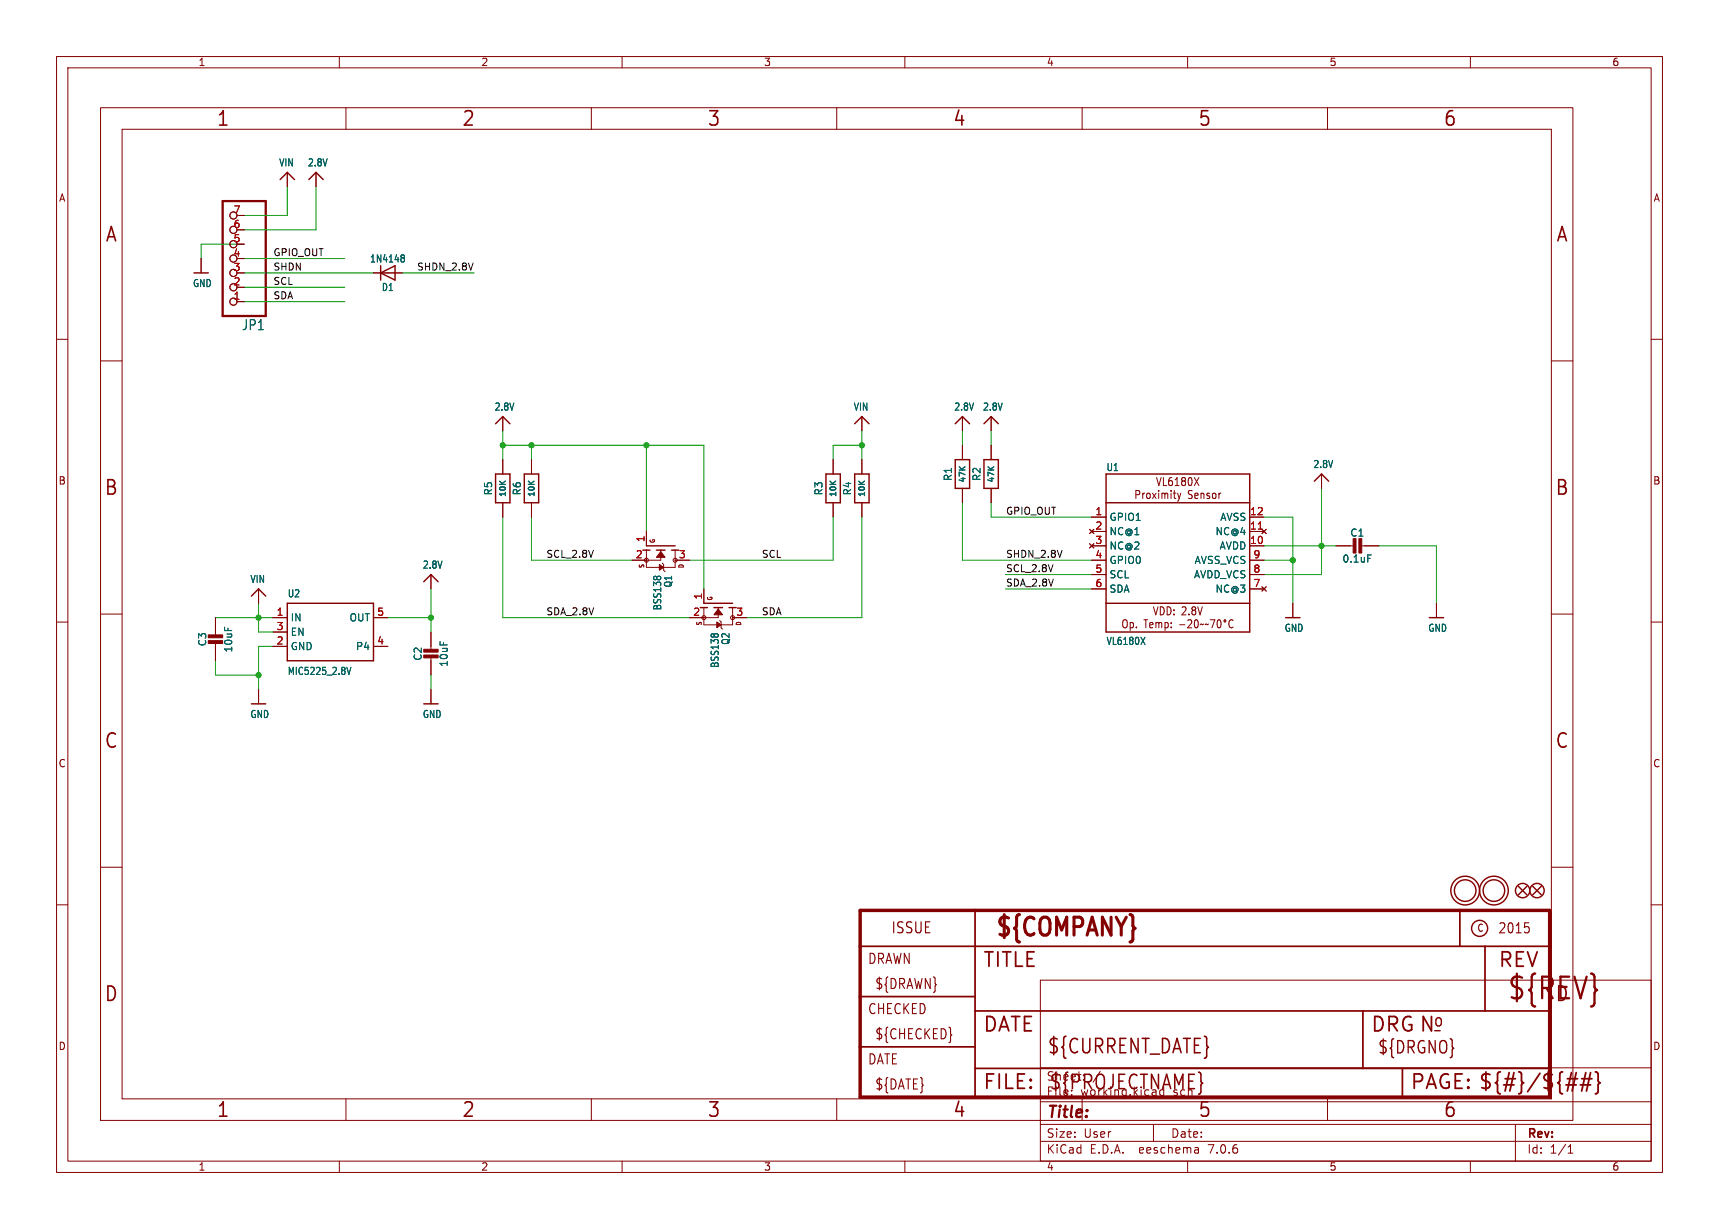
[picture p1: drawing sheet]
<svg xmlns="http://www.w3.org/2000/svg" width="304mm" height="217mm" viewBox="0 0 304 217" stroke-linecap="round" stroke-linejoin="round" font-family="sans-serif">
<g fill="none" stroke="#840000" stroke-width=".18">
<path d="M10 10h284v197.3h-284zM12 12h280v193.3h-280zM17.8 19h260.3v179.1h-260.3zM60 10v2M61.2 19v3.9M104.6 19v3.9M110 10v2M148 19v3.9M160 10v2M191.3 19v3.9M210 10v2M234.7 19v3.9"/>
<path d="M260 10v2M21.6 22.9h252.7v171.4h-252.7zM41.9 38.1h1.3M50.8 30.5v2.5M55.9 30.5v2.5M10 60h2M35.6 45.7v2.6M41.9 48.3h1.3M41.9 53.3h1.3M41.9 50.8h1.3M41.9 45.7h1.3M41.9 43.2h1.3"/>
<path d="M41.9 40.6h1.3M66 48.3h5.1M292 60h2M17.8 63.8h3.8M88.9 73.7v2.5M152.4 73.7v2.5M170.2 73.7v2.5M170.2 78.7v2.6M175.3 73.7v2.5M175.3 78.7v2.6M274.3 63.8h3.8M88.9 81.3v2.5"/>
<path d="M88.9 88.9v2.5M94 81.3v2.5M94 88.9v2.5M114.3 97.3v3h5.1v-3M114.3 94v2.5M116.8 97.3v1.8h-5M117.1 99.6l.2 .2v1l.3 .3M119.4 99.1h2.5M147.3 81.3v2.5M147.3 88.9v2.5M152.4 81.3v2.5M152.4 88.9v2.5"/>
<path d="M170.2 86.4v2.5M175.3 86.4v2.5M192.7 93.6l.7 .8M192.7 96.1l.7 .8M193 96.5h2.6M193 99.1h2.6M193 91.4h2.6M193 94h2.6M193.4 93.6l-.7 .8M193.4 96.1l-.7 .8M200.9 87.5l.5-.1 .1-.2-.1-.4-.5-.1v1.5M202.1 87.2v1"/>
<path d="M202.4 87.2l-.2 .1-.1 .2M202.9 87.3l.3-.1 .2 .3v.4l-.2 .3-.3-.1-.1-.2zM203.8 87.2l.6 1M204.4 87.2l-.6 1M204.5 84.4l.4 1.5 .4-1.5M204.9 86.7v.2M204.9 87.2v1M205.5 87.3l.3-.1 .2 .2M205.5 87.2v1M205.7 84.4v1.5h.6M206 87.4l.1-.2 .3 .1 .1 .9M206 87.4v.8"/>
<path d="M207.1 86.7v.2M207.1 87.2v1M207.2 84.4a.51 .51 0 0 0-.6 .7l.2 .7 .3 .1 .2-.2v-.4l-.1-.2-.3-.1-.3 .3M207.5 87.2h.4M207.6 86.7v1.3l.3 .2M207.8 85.9h.7M207.8 84.8l.3-.4v1.5M208.2 87.2l.3 1M208.5 88.2l-.3 .4M208.8 87.2l-.3 1M209.2 85.1l-.3 .2v.3l.3 .3h.2l.2-.3v-.4l-.2-.1M209.2 85.1l-.3-.3 .3-.4 .3 .1 .1 .2-.2 .4"/>
<path d="M209.2 85.1h.2M210.3 84.5l.1-.1a.81 .81 0 0 1 0 1.5 1.06 1.06 0 0 1-.1-1.4zM210.8 86.8l-.4-.1-.3 .3 .1 .3 .6 .3v.4l-.2 .2-.5-.1M211.2 84.4l.8 1.5M211.3 87.7l.5-.2v-.2l-.4-.1-.1 .2v.7h.5M212 84.4l-.8 1.5M212.4 87.3l.1-.1 .3 .1 .1 .9M212.4 87.2v1M213.9 87.3l-.3-.1-.2 .2 .1 .2 .4 .1M213.9 88l-.2 .2-.3-.1M214.4 88l.2 .2 .4-.2M215.5 87.2v1"/>
<path d="M221 96.5h2.5M221 99.1h2.5M221 91.4h2.5M221 94h2.5M223.1 93.6l.8 .8M223.9 93.6l-.8 .8M233.7 83.8v2.6M236.2 96.5h3.3M240.5 96.5h3.3M10 110h2M17.8 108.6h3.8M38.1 109.2v3.3"/>
<path d="M38.1 113.5v3.3M45.7 104.1v2.6M48.3 109.2h2.5M48.3 114.3h2.5M48.3 111.8h2.5M66 109.2h2.6M66 114.3h2.6M76.2 101.6v2.5M76.2 111.8v3.3M76.2 116.1v3.3M124.5 107.4v3.1h5v-3.1M124.5 104.1v2.6"/>
<path d="M127 107.4v1.8h-5.1M127.3 109.7l.2 .3v1l.3 .3M129.5 109.2h2.6M193 101.6h2.6M193 104.1h2.6M198.7 109.7h.5a1.01 1.01 0 0 1-.2 1.3l-.3-.1a1.15 1.15 0 0 1 0-1.2zM199.8 110.1h.4l.2 .2-.1 .6h-.5M199.8 110.1v1.4M200.9 110.9v.1M202.3 109.6h.7M202.6 109.6v1.4M203.3 110.5l.6-.1-.1-.3h-.3l-.2 .2 .1 .6h.4"/>
<path d="M204 107.3l.4 1.4 .4-1.4M204.4 110.2l.3-.1 .2 .2M204.4 110.1v.9M204.9 110.3l.2-.2h.3v.9M204.9 110.3v.7M205.2 107.3a.75 .75 0 0 1 .7 .5 .75 .75 0 0 1-.3 .9h-.4zM206 110.1h.4l.2 .2-.1 .6h-.5M206 110.1v1.4M207.1 108.1l-.3-.7-.4-.1v1.4h.4M207.6 107.8v.2M209 107.4l.5-.1 .2 .4-.7 1M211 107.9l-.2-.3 .2-.3 .3 .1 .1 .2-.2 .3"/>
<path d="M211 107.9h.2M211 107.9l-.2 .1M211.2 107.9l.2 .1M211.8 107.3l.4 1.4 .4-1.4M212.8 110.3l-.1 .1M213.7 110.3l-.2 .2-.2-.2-.2 .2M214 109.6h.8l-.5 1.4M215.4 109.7l.1-.1a.81 .81 0 0 1 0 1.4 1.06 1.06 0 0 1-.1-1.3zM218 109.7a.41 .41 0 0 0-.7 .2l.1 .9a.38 .38 0 0 0 .6 .1M221 101.6h2.5M221 104.1h2.5M223.1 103.8l.8 .7"/>
<path d="M223.9 103.8l-.8 .7M228.6 106.7v2.5M254 106.7v2.5M274.3 108.6h3.8M292 110h2M45.7 121.9v2.6M76.2 121.9v2.6M10 160h2M17.8 153.4h3.8M274.3 153.4h3.8M292 160h2M184 173.3h108v32h-108z"/>
<path d="M61.2 194.3v3.8M104.6 194.3v3.8M148 194.3v3.8M184 198.8h108M184 194.8h108M184 188.8h108M191.3 194.3v3.8M204 198.8v3M234.7 194.3v3.8M268 198.8v6.5M60 205.3v2M110 205.3v2"/>
<path d="M160 205.3v2M184 201.8h108M210 205.3v2M211.8 203l.1 .9M211.9 203.8l-.1 .1M211.9 203.3h-.1M260 205.3v2M277.3 203.9h.8M277.3 202.8l.4-.4v1.5"/>
<circle cx="41.3" cy="38.1" r=".63"/>
<circle cx="41.3" cy="48.3" r=".63"/>
<circle cx="41.3" cy="53.3" r=".63"/>
<circle cx="41.3" cy="50.8" r=".63"/>
<circle cx="41.3" cy="40.6" r=".63"/>
<circle cx="41.3" cy="43.2" r=".63"/>
<circle cx="41.3" cy="45.7" r=".63"/>
<circle cx="114.3" cy="99.1" r=".36"/>
<circle cx="119.4" cy="99.1" r=".36"/>
<circle cx="124.5" cy="109.2" r=".36"/>
<circle cx="129.5" cy="109.2" r=".36"/>
<circle cx="216.6" cy="109.8" r=".19"/>
</g>
<g fill="none" stroke="#840000" stroke-width=".25">
<path d="M49.5 31.7l1.3-1.2 1.3 1.2M54.6 31.7l1.3-1.2 1.2 1.2M34.3 48.3h2.5M67.3 48.3l2.5-1.3v2.5zM67.3 47v2.5M87.6 74.9l1.3-1.2 1.3 1.2M151.1 74.9l1.3-1.2 1.3 1.2M168.9 74.9l1.3-1.2 1.2 1.2M174 74.9l1.3-1.2 1.2 1.2M87.6 83.8h2.6v5.1h-2.6zM92.7 83.8h2.5v5.1h-2.5zM113.7 97.3h1.2"/>
<path d="M114.3 96.5h5.1M116.1 97.3h1.5M118.7 97.3h1.3M146 83.8h2.6v5.1h-2.6zM151.1 83.8h2.6v5.1h-2.6zM168.9 81.3h2.5v5.1h-2.5zM174 81.3h2.5v5.1h-2.5zM195.6 88.9h25.4M195.6 83.8h25.4v28h-25.4zM232.4 85.1l1.3-1.3 1.2 1.3M44.4 105.4l1.3-1.3 1.3 1.3M50.8 106.7h15.2v10.1h-15.2z"/>
<path d="M74.9 102.9l1.3-1.3 1.3 1.3M123.8 107.4h1.3M124.5 106.7h5M126.2 107.4h1.6M128.9 107.4h1.3M195.6 106.7h25.4M227.3 109.2h2.6M252.7 109.2h2.6M44.4 124.5h2.6M74.9 124.5h2.6M268.5 156.7l1.5 1.5M270 156.7l-1.5 1.5"/>
<path d="M271 156.7l1.5 1.5M272.5 156.7l-1.5 1.5"/>
<circle cx="259.1" cy="157.5" r="2.54"/>
<circle cx="259.1" cy="157.5" r="1.9"/>
<circle cx="264.2" cy="157.5" r="2.54"/>
<circle cx="264.2" cy="157.5" r="1.9"/>
<circle cx="269.2" cy="157.5" r="1.27"/>
<circle cx="271.8" cy="157.5" r="1.27"/>
<circle cx="261.6" cy="164.2" r="1.42"/>
</g>
<path d="M71.1 45.1h.2l.2 .2-.2 .3M71.1 45.6h.2M71.3 45.6l.2 .1v.4l-.2 .2h-.2M241.9 98.1h.6M61.3 118l.4 1.3 .3-1.3M115.6 102l.2-.1 .3 .1M116.2 102l.2-.1 .4 .1M125.8 112.2l.2-.1 .2 .1M126.3 112.2l.2-.1 .4 .1M201.7 112.7l.8 1.3M202.5 112.7l-.8 1.3" fill="none" stroke="#006464" stroke-width=".18"/>
<g fill="#840000" stroke="#840000" stroke-width=".18">
<path d="M74.9 115.8h2.6v.5h-2.6z"/>
<path d="M74.9 114.8h2.6v.5h-2.6z"/>
<path d="M239.3 95.2h.5v2.6h-.5z"/>
<path d="M240.3 95.2h.5v2.6h-.5z"/>
<path d="M116.8 97.5l.8 1.1h-1.5z"/>
<path d="M116.6 99.8l.7 .5-.7 .5z"/>
<path d="M36.8 113.3h2.6v.5h-2.6z"/>
<path d="M36.8 112.3h2.6v.5h-2.6z"/>
<path d="M127 107.7l.8 1h-1.6z"/>
<path d="M126.7 110l.8 .5-.8 .5z"/>
</g>
<path d="M152.1 161h121.9v33h-121.9z" fill="none" stroke="#840000" stroke-width=".61"/>
<path d="M152.1 176.2h20.3M152.1 167.3h121.9M172.4 161v33M172.4 178.8h101.6M241 178.8v10.1M258.1 161v6.3M262.6 167.3v11.5M152.1 185.1h20.3M172.4 188.9h101.6M248 188.9v5.1" fill="none" stroke="#840000" stroke-width=".3"/>
<path d="M276.9 191.8h1.8M277.1 190.8h1.9M278.7 189.7l-.7 3.2M279.4 191.8h1.9M279.7 190.8h1.8M280.4 189.7l-.7 3.2M281.3 189.7l-.8 3.2M282.1 189.5l.4 .2 .1 .2v1.2l.3 .4-.3 .3v1.2l-.1 .3-.4 .1" fill="none" stroke="#840000" stroke-width=".32"/>
<path d="M269.6 163.2h.7M270.3 163.9a.72 .72 0 0 1 0 .9v.1M168.2 182.9l.1 .1-.1 .1" fill="none" stroke="#840000" stroke-width=".19"/>
<path d="M222.5 93.6h.7" fill="none" stroke="#a90000" stroke-width=".18"/>
<path d="M39.4 35.6h7.6v20.3h-7.6z" fill="none" stroke="#840000" stroke-width=".41"/>
<g fill="none" stroke="#009600" stroke-width=".18">
<path d="M50.8 33v5.1h-7.6M55.9 33v7.6h-12.7M43.2 48.3h22.8M43.2 50.8h17.8M43.2 43.2h-7.6v2.5M43.2 45.7h17.8M43.2 53.3h17.8M71.1 48.3h12.7M88.9 78.7h35.6v25.4M88.9 76.2v5.1M94 78.7v2.6M114.3 78.7v15.3"/>
<path d="M152.4 78.7h-5.1v2.6M152.4 76.2v5.1M170.2 76.2v2.5M175.3 76.2v2.5M88.9 91.4v17.8h33M94 91.4v7.7h17.8M147.3 91.4v7.7h-25.4M152.4 91.4v17.8h-20.3M170.2 88.9v10.2h22.8M175.3 88.9v2.5h17.7M223.5 99.1h5.1M223.5 91.4h5.1v15.3"/>
<path d="M223.5 96.5h12.7M233.7 86.4v15.2h-10.2M243.8 96.5h10.2v10.2M38.1 109.2h10.2M38.1 116.8v2.6h7.6M45.7 106.7v5.1h2.6M48.3 114.3h-2.6v7.6M68.6 109.2h7.6M76.2 104.1v7.7M76.2 119.4v2.5M177.8 101.6h15.2M177.8 104.1h15.2"/>
</g>
<g fill="#009600" stroke="#009600" stroke-width=".18">
<circle cx="114.3" cy="78.7" r=".46"/>
<circle cx="152.4" cy="78.7" r=".46"/>
<circle cx="76.2" cy="109.2" r=".46"/>
<circle cx="45.7" cy="109.2" r=".46"/>
<circle cx="45.7" cy="119.4" r=".46"/>
<circle cx="88.9" cy="78.7" r=".46"/>
<circle cx="94" cy="78.7" r=".46"/>
<circle cx="228.6" cy="99.1" r=".46"/>
<circle cx="233.7" cy="96.5" r=".46"/>
</g>
<text font-size="5.3" fill="#840000" x="266.4" y="177.3">${REV}</text>
<text font-size="4.4" fill="#840000" x="175.7" y="166.3">${COMPANY}</text>
<g font-size="3.5" fill="#840000">
<text x="38.2" y="22.7">1</text>
<text x="81.6" y="22.7">2</text>
<text x="125" y="22.7">3</text>
<text x="168.4" y="22.7">4</text>
<text x="211.8" y="22.7">5</text>
<text x="255.1" y="22.7">6</text>
<text x="18.5" y="43.1">A</text>
<text x="275" y="43.1">A</text>
<text x="18.3" y="87.9">B</text>
<text x="274.9" y="87.9">B</text>
<text x="18.3" y="132.7">C</text>
<text x="274.9" y="132.7">C</text>
<text x="173.7" y="171.4">TITLE</text>
<text x="264.8" y="171.4">REV</text>
<text x="18.3" y="177.4">D</text>
<text x="274.9" y="177.4">D</text>
<text x="173.7" y="182.9">DATE</text>
<text x="242.3" y="182.9">DRG N</text>
<text x="185.1" y="186.7">${CURRENT_DATE}</text>
<text x="38.2" y="197.9">1</text>
<text x="81.6" y="197.9">2</text>
<text x="125" y="197.9">3</text>
<text x="168.4" y="197.9">4</text>
<text x="173.7" y="193">FILE:</text>
<text x="185.4" y="193">${PROJECTNAME}</text>
<text x="211.8" y="197.9">5</text>
<text x="249.3" y="193">PAGE: ${#}/${##}</text>
<text x="255.1" y="197.9">6</text>
</g>
<g font-size="3" fill="#840000">
<text x="253.4" y="181.9">o</text>
<text x="243.5" y="186.6">${DRGNO}</text>
</g>
<text font-size="2.8" fill="#840000" x="185" y="198.2">Title:</text>
<text font-size="2.7" fill="#840000" x="157.5" y="165.3">ISSUE</text>
<text font-size="2.5" fill="#006464" x="42.7" y="58.6">JP1</text>
<g font-size="2.5" fill="#840000">
<text x="264.8" y="165.3">2015</text>
<text x="153.4" y="170.7">DRAWN</text>
<text x="153.4" y="179.6">CHECKED</text>
<text x="154.6" y="175.2">${DRAWN}</text>
<text x="154.6" y="184">${CHECKED}</text>
<text x="153.4" y="188.5">DATE</text>
<text x="154.6" y="192.9">${DATE}</text>
</g>
<g font-size="2.1" fill="#840000">
<text x="185" y="191.3">Sheet:</text>
<text x="193.2" y="191.3">/</text>
<text x="185" y="194">File:</text>
<text x="191" y="194">working.kicad_sch</text>
<text x="185" y="201.4">Size:</text>
<text x="191.6" y="201.4">User</text>
<text x="207" y="201.4">Date:</text>
<text x="270" y="201.6">Rev:</text>
<text x="185" y="204.2">KiCad</text>
<text x="192.7" y="204.2">E.D.A.</text>
<text x="201.6" y="204.2">eeschema</text>
<text x="213.9" y="204.2">7.0.6</text>
<text x="270" y="204.2">Id:</text>
<text x="274" y="204.2">1/1</text>
</g>
<g font-size="2" fill="#840000">
<text x="214.4" y="87.3">Sensor</text>
<text x="207.4" y="110.2">Temp:</text>
</g>
<g font-size="1.8" fill="#840000">
<text x="35" y="11.9">1</text>
<text x="85" y="11.9">2</text>
<text x="135" y="11.9">3</text>
<text x="185" y="11.9">4</text>
<text x="235" y="11.9">5</text>
<text x="285" y="11.9">6</text>
<text x="10.3" y="35.9">A</text>
<text x="292.3" y="35.9">A</text>
<text x="10.3" y="85.9">B</text>
<text x="292.2" y="85.9">B</text>
<text x="10.3" y="135.9">C</text>
<text x="292.2" y="135.9">C</text>
<text x="261.1" y="165">C</text>
<text x="10.3" y="185.9">D</text>
<text x="292.2" y="185.9">D</text>
<text x="35" y="207.2">1</text>
<text x="85" y="207.2">2</text>
<text x="135" y="207.2">3</text>
<text x="185" y="207.2">4</text>
<text x="235" y="207.2">5</text>
<text x="285" y="207.2">6</text>
</g>
<g font-size="1.8" fill="#006464">
<text x="49.2" y="29.6">VIN</text>
<text x="54.3" y="29.6">2.8V</text>
<text x="65.3" y="46.6">1N4148</text>
<text x="34" y="51">GND</text>
<text x="67.4" y="51.7">D1</text>
<text x="87.3" y="72.8">2.8V</text>
<text x="150.8" y="72.8">VIN</text>
<text x="168.6" y="72.8">2.8V</text>
<text x="173.7" y="72.8">2.8V</text>
<text x="195.6" y="83.5">U1</text>
<text x="232.1" y="83">2.8V</text>
<text x="87.2" y="87.7" transform="rotate(-90 87.2 87.7)">R5</text>
<text x="92.3" y="87.7" transform="rotate(-90 92.3 87.7)">R6</text>
<text x="145.6" y="87.7" transform="rotate(-90 145.6 87.7)">R3</text>
<text x="150.7" y="87.7" transform="rotate(-90 150.7 87.7)">R4</text>
<text x="168.5" y="85.2" transform="rotate(-90 168.5 85.2)">R1</text>
<text x="173.6" y="85.2" transform="rotate(-90 173.6 85.2)">R2</text>
<text x="196.1" y="92.3">GPIO1</text>
<text x="196.1" y="94.8">NC@1</text>
<text x="214.8" y="94.8">NC@4</text>
<text x="215.7" y="92.3">AVSS</text>
<text x="238.7" y="95.1">C1</text>
<text x="74.6" y="100.8">2.8V</text>
<text x="196.1" y="97.4">NC@2</text>
<text x="196.1" y="99.9">GPIO0</text>
<text x="211.1" y="99.9">AVSS_VCS</text>
<text x="215.6" y="97.4">AVDD</text>
<text x="237.3" y="99.7">0.1uF</text>
<text x="44.2" y="103.3">VIN</text>
<text x="50.8" y="105.8">U2</text>
<text x="119" y="104" transform="rotate(-90 119 104)">Q1</text>
<text x="196.1" y="102.5">SCL</text>
<text x="196.1" y="105">SDA</text>
<text x="211" y="102.5">AVDD_VCS</text>
<text x="214.8" y="105">NC@3</text>
<text x="51.3" y="110.1">IN</text>
<text x="51.3" y="112.6">EN</text>
<text x="61.7" y="110.1">OUT</text>
<text x="117.1" y="108" transform="rotate(-90 117.1 108)">BSS138</text>
<text x="227" y="111.9">GND</text>
<text x="252.4" y="111.9">GND</text>
<text x="36.7" y="114.4" transform="rotate(-90 36.7 114.4)">C3</text>
<text x="41.3" y="115.5" transform="rotate(-90 41.3 115.5)">10uF</text>
<text x="50.8" y="119.5">MIC5225_2.8V</text>
<text x="51.3" y="115.2">GND</text>
<text x="62.8" y="115.2">P4</text>
<text x="74.8" y="116.9" transform="rotate(-90 74.8 116.9)">C2</text>
<text x="79.4" y="118" transform="rotate(-90 79.4 118)">10uF</text>
<text x="127.3" y="118.2" transform="rotate(-90 127.3 118.2)">BSS138</text>
<text x="129.2" y="114.1" transform="rotate(-90 129.2 114.1)">Q2</text>
<text x="195.6" y="114.2">VL6180X</text>
<text x="44.2" y="127.2">GND</text>
<text x="74.6" y="127.2">GND</text>
</g>
<g font-size="1.8" fill="#a90000">
<text x="41.2" y="40.4">6</text>
<text x="41.2" y="37.8">7</text>
<text x="41.2" y="45.5">4</text>
<text x="41.2" y="42.9">5</text>
<text x="41.2" y="53.1">1</text>
<text x="41.2" y="50.5">2</text>
<text x="41.2" y="48">3</text>
<text x="114" y="96" transform="rotate(-90 114 96)">1</text>
<text x="193.6" y="91.2">1</text>
<text x="193.6" y="93.7">2</text>
<text x="220.9" y="93.7">11</text>
<text x="220.9" y="91.2">12</text>
<text x="112.3" y="98.8">2</text>
<text x="119.9" y="98.8">3</text>
<text x="193.6" y="96.3">3</text>
<text x="193.6" y="98.8">4</text>
<text x="193.6" y="101.3">5</text>
<text x="220.9" y="96.3">10</text>
<text x="221.5" y="101.3">8</text>
<text x="221.5" y="98.8">9</text>
<text x="124.2" y="106.1" transform="rotate(-90 124.2 106.1)">1</text>
<text x="193.6" y="103.9">6</text>
<text x="221.5" y="103.9">7</text>
<text x="48.8" y="109">1</text>
<text x="48.8" y="111.5">3</text>
<text x="66.6" y="109">5</text>
<text x="122.5" y="109">2</text>
<text x="130.1" y="109">3</text>
<text x="48.8" y="114">2</text>
<text x="66.6" y="114">4</text>
</g>
<g font-size="1.7" fill="#0f0f0f">
<text x="48.3" y="47.9">SHDN</text>
<text x="48.3" y="45.4">GPIO_OUT</text>
<text x="73.7" y="47.9">SHDN_2.8V</text>
<text x="48.3" y="53">SDA</text>
<text x="48.3" y="50.5">SCL</text>
<text x="177.8" y="91.1">GPIO_OUT</text>
<text x="96.5" y="98.7">SCL_2.8V</text>
<text x="134.6" y="98.7">SCL</text>
<text x="177.8" y="101.3">SCL_2.8V</text>
<text x="177.8" y="98.7">SHDN_2.8V</text>
<text x="177.8" y="103.8">SDA_2.8V</text>
<text x="96.5" y="108.9">SDA_2.8V</text>
<text x="134.6" y="108.9">SDA</text>
</g>
<g font-size="1.4" fill="#006464">
<text x="89.7" y="88" transform="rotate(-90 89.7 88)">10K</text>
<text x="94.8" y="88" transform="rotate(-90 94.8 88)">10K</text>
<text x="148.1" y="88" transform="rotate(-90 148.1 88)">10K</text>
<text x="153.2" y="88" transform="rotate(-90 153.2 88)">10K</text>
<text x="171" y="85.5" transform="rotate(-90 171 85.5)">47K</text>
<text x="176.1" y="85.5" transform="rotate(-90 176.1 85.5)">47K</text>
</g>
<g font-size="1.1" fill="#840000">
<text x="114.1" y="100.6" transform="rotate(-90 114.1 100.6)">S</text>
<text x="116" y="96.2" transform="rotate(-90 116 96.2)">G</text>
<text x="121.1" y="100.6" transform="rotate(-90 121.1 100.6)">D</text>
<text x="126.2" y="106.3" transform="rotate(-90 126.2 106.3)">G</text>
<text x="124.3" y="110.7" transform="rotate(-90 124.3 110.7)">S</text>
<text x="131.3" y="110.8" transform="rotate(-90 131.3 110.8)">D</text>
</g>
</svg>
